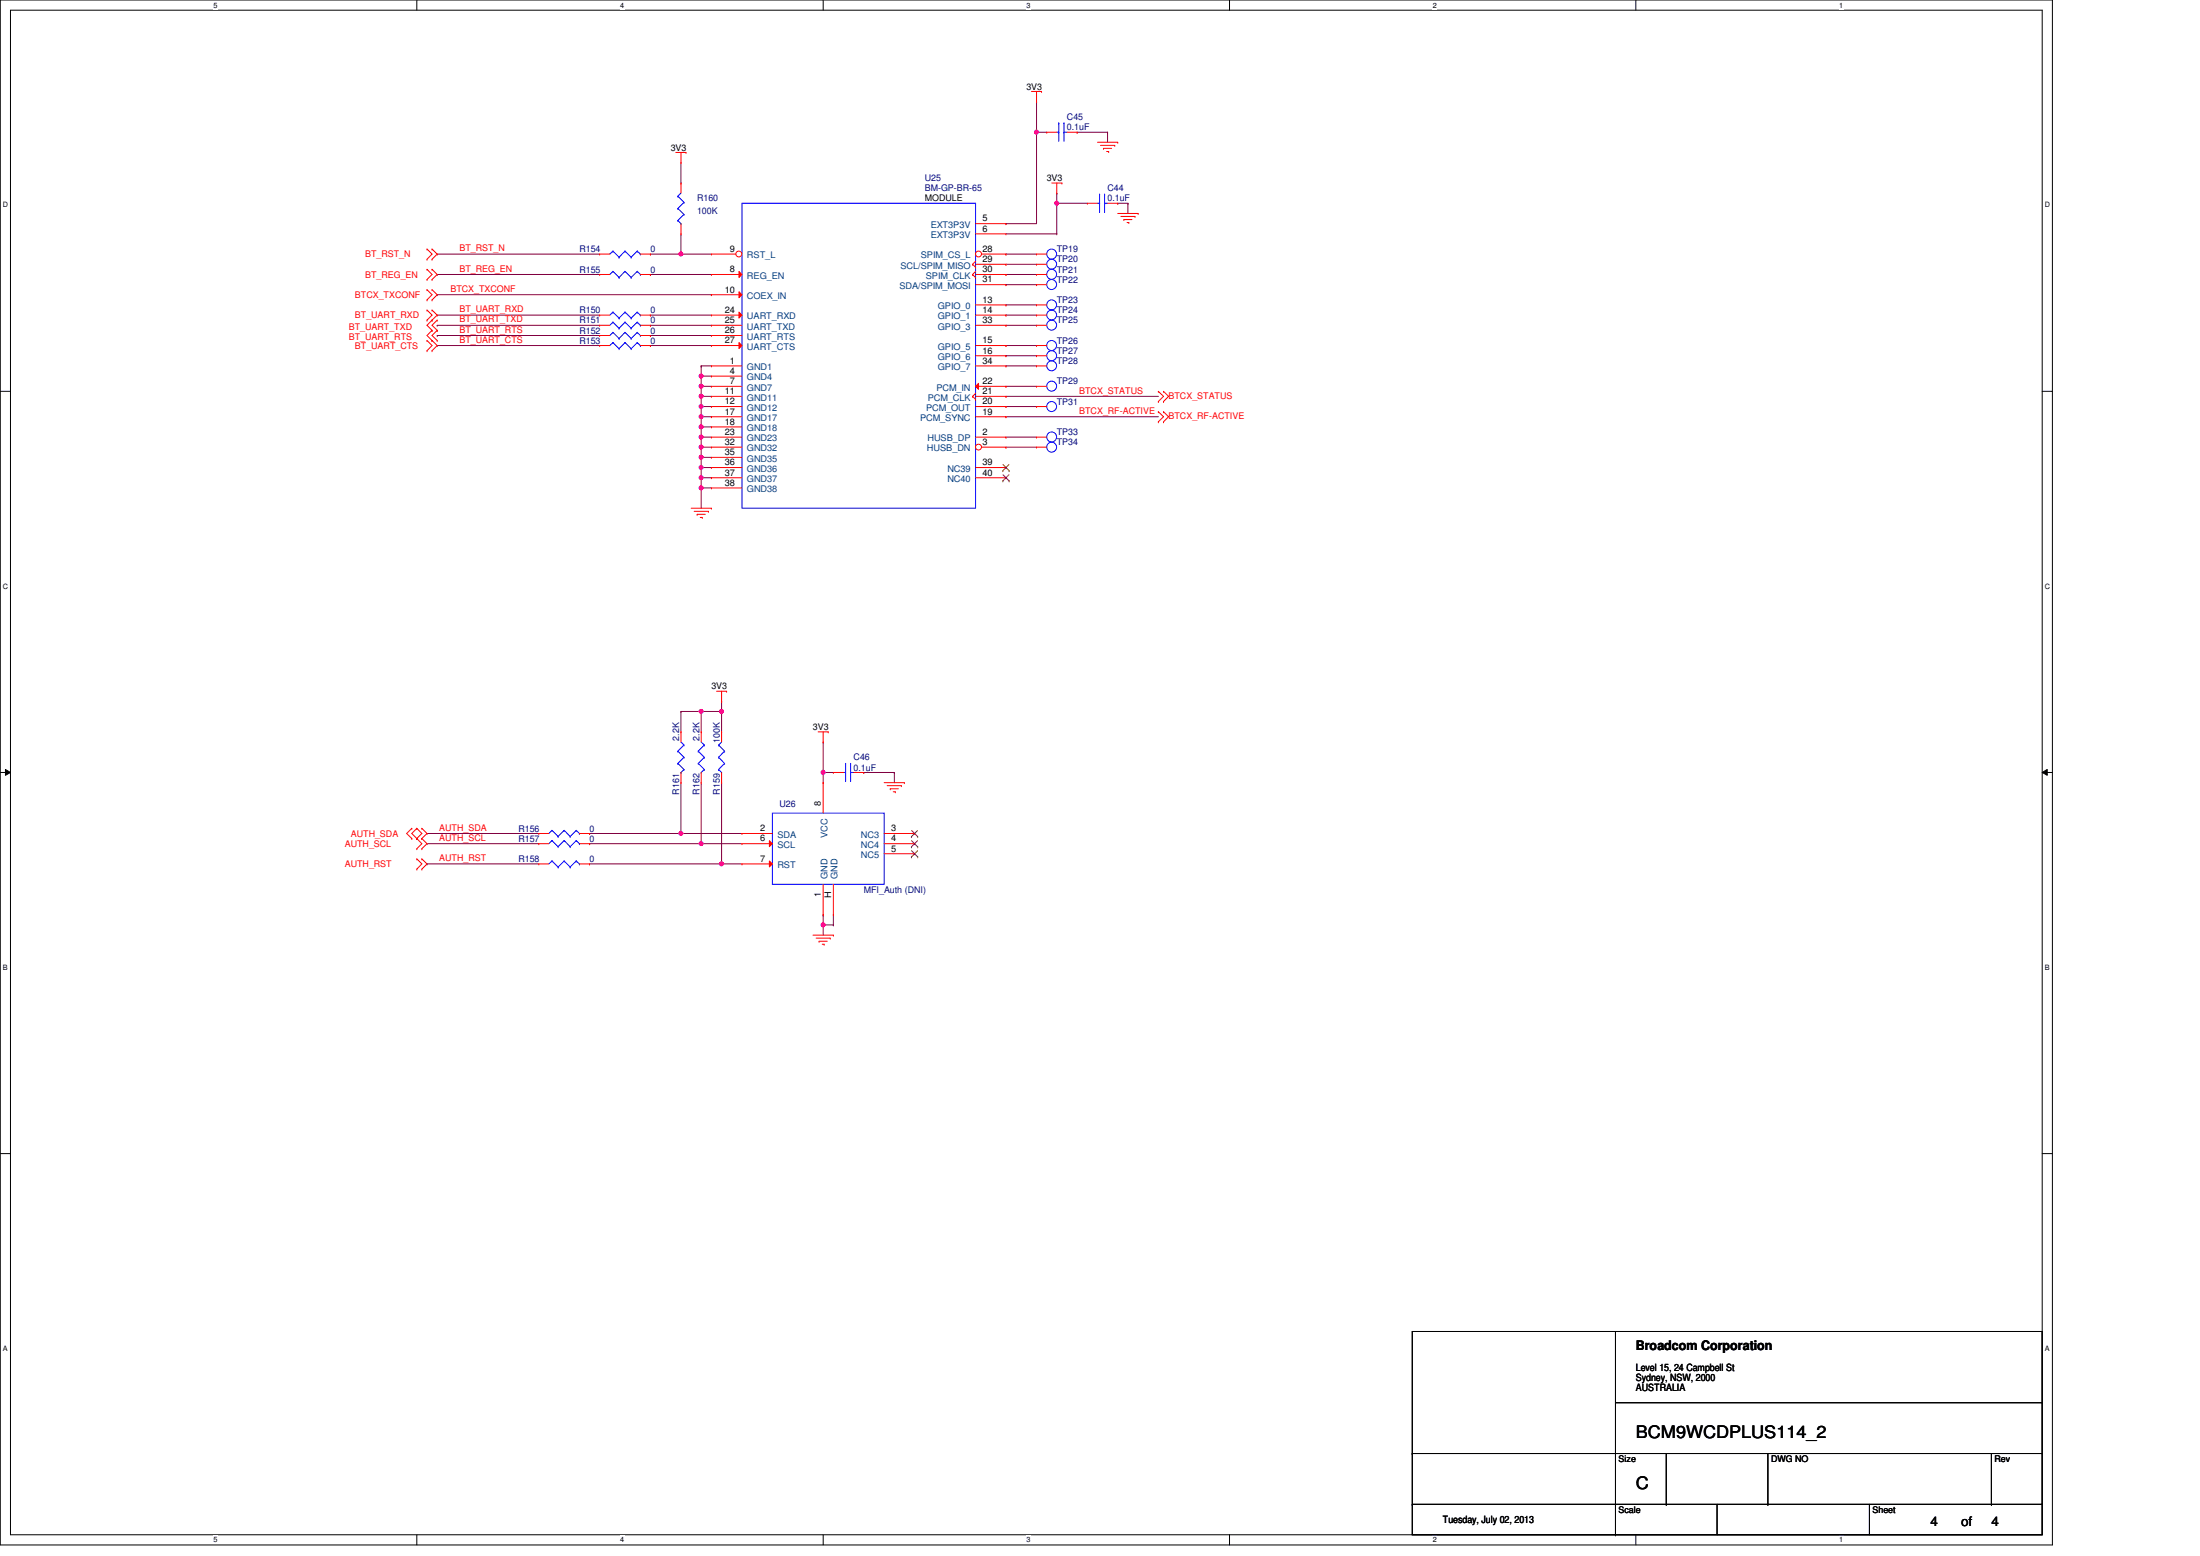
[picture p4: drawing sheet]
<svg xmlns="http://www.w3.org/2000/svg" width="297mm" height="210mm" viewBox="0 0 297 210" stroke-linecap="round" stroke-linejoin="round" font-family="sans-serif">
<path d="M0 0h277.1v208.5h-277.1zM1.4 1.4h274.3v205.7h-274.3z" fill="none" stroke="#000" stroke-width=".14"/>
<g fill="#fff">
<path d="M28.8 .1h.6v1.1h-.6z"/>
<path d="M28.8 207.3h.6v1.1h-.6z"/>
</g>
<path d="M56.3 0v1.4M56.3 207.1v1.4" fill="none" stroke="#000" stroke-width=".14"/>
<g fill="#fff">
<path d="M83.7 .1h.6v1.1h-.6z"/>
<path d="M83.7 207.3h.6v1.1h-.6z"/>
</g>
<path d="M111.1 0v1.4M111.1 207.1v1.4" fill="none" stroke="#000" stroke-width=".14"/>
<g fill="#fff">
<path d="M138.6 .1h.5v1.1h-.5z"/>
<path d="M138.6 207.3h.5v1.1h-.5z"/>
</g>
<path d="M166 0v1.4M166 207.1v1.4" fill="none" stroke="#000" stroke-width=".14"/>
<g fill="#fff">
<path d="M193.4 .1h.6v1.1h-.6z"/>
<path d="M193.4 207.3h.6v1.1h-.6z"/>
</g>
<path d="M220.9 0v1.4M220.9 207.1v1.4" fill="none" stroke="#000" stroke-width=".14"/>
<g fill="#fff">
<path d="M248.3 .1h.6v1.1h-.6z"/>
<path d="M248.3 207.3h.6v1.1h-.6z"/>
<path d="M.4 27.1h.7v1.1h-.7z"/>
<path d="M276.1 27.1h.7v1.1h-.7z"/>
<path d="M.4 78.5h.7v1.1h-.7z"/>
<path d="M276.1 78.5h.7v1.1h-.7z"/>
</g>
<path d="M0 52.8h1.4M275.7 52.8h1.4" fill="none" stroke="#000" stroke-width=".14"/>
<g fill="#fff">
<path d="M.4 130h.7v1.1h-.7z"/>
<path d="M276.1 130h.6v1.1h-.6z"/>
</g>
<path d="M0 104.2h1.4M.7 103.8l.7 .4-.7 .4zM275.7 104.2l.7-.4v.8zM275.7 104.2h1.4" fill="none" stroke="#000" stroke-width=".14"/>
<path d="M.7 103.8l.7 .4-.7 .4zM275.7 104.2l.7-.4v.8z" fill="#000"/>
<g fill="#fff">
<path d="M.4 181.4h.7v1.1h-.7z"/>
<path d="M276.1 181.4h.6v1.1h-.6z"/>
</g>
<path d="M0 155.7h1.4M275.7 155.7h1.4" fill="none" stroke="#000" stroke-width=".14"/>
<path d="M142.7 27.4h.1M142.7 27.4v4.2M94.7 65.8h.1M94.7 65.8v2.8M111.1 100.1h.1M111.1 100.1v4.1" fill="none" stroke="#800040" stroke-width=".14"/>
<circle cx="94.7" cy="65.8" r=".27" fill="#f0f"/>
<circle cx="94.7" cy="65.8" r=".27" fill="none" stroke="#f0f" stroke-width=".14"/>
<g fill="none" stroke="#800040" stroke-width=".14">
<path d="M149.5 17.8h.1M149.5 17.8v1.4M59 34.3h.1M59 37h.1M59 34.3h22M59 37h22M87.8 37h.1M87.8 37h8.3M91.9 34.3h.1M91.9 34.3h4.2M135.8 34.3h.1M135.8 35.7h.1"/>
<path d="M135.8 37h.1M135.8 38.4h.1M135.8 34.3h4.2M135.8 35.7h4.2M135.8 37h4.2M135.8 38.4h4.2M142.7 27.4h.1M142.7 27.4h4.1M150.9 27.4h.1M150.9 27.4h1.4M152.3 27.4h.1M152.3 27.4v1.4"/>
<path d="M59 42.5h.1M59 43.9h.1M59 45.3h.1M59 46.6h.1M59 42.5h22M59 43.9h22M59 46.6h22M59 45.3h22M87.8 42.5h.1M87.8 43.9h.1M87.8 45.3h.1M87.8 46.6h.1"/>
<path d="M87.8 42.5h8.3M87.8 43.9h8.3M87.8 46.6h8.3M87.8 45.3h8.3M135.8 41.1h.1M135.8 42.5h.1M135.8 43.9h.1M135.8 46.6h.1M135.8 48h.1M135.8 49.4h.1M135.8 52.1h.1M135.8 53.5h.1"/>
<path d="M135.8 54.9h.1M135.8 59h.1M135.8 41.1h4.2M135.8 42.5h4.2M135.8 43.9h4.2M135.8 46.6h4.2M135.8 48h4.2M135.8 49.4h4.2M135.8 52.1h4.2M135.8 53.5h20.6M135.8 54.9h4.2M135.8 59h4.2"/>
<path d="M135.8 60.3h.1M135.8 60.3h4.2M111.1 105.6h.1M111.1 104.2v1.4M111.1 124.8h.1M111.1 124.8v1.4"/>
</g>
<circle cx="111.1" cy="104.2" r=".27" fill="#f0f"/>
<circle cx="111.1" cy="104.2" r=".27" fill="none" stroke="#f0f" stroke-width=".14"/>
<g fill="none" stroke="#800040" stroke-width=".14">
<path d="M87.8 34.3h.1M87.8 34.3h4.1M91.9 24.7h.1M91.9 34.3h.1M91.9 21.9v2.8M91.9 31.6v2.7M57.7 112.5h.1M57.7 113.9h.1M57.7 116.6h.1M57.7 113.9h15M57.7 116.6h15M57.7 112.5h15"/>
<path d="M94.7 113.9h.1M94.7 113.9h5.5M97.4 116.6h.1M97.4 116.6h2.8M111.1 104.2h.1M111.1 104.2h1.4M116.6 104.2h.1M116.6 104.2h4.2M120.8 104.2h.1M120.8 104.2v1.4"/>
</g>
<circle cx="91.9" cy="34.3" r=".27" fill="#f0f"/>
<circle cx="91.9" cy="34.3" r=".27" fill="none" stroke="#f0f" stroke-width=".14"/>
<path d="M97.4 96h.1M97.4 96v2.8" fill="none" stroke="#800040" stroke-width=".14"/>
<circle cx="97.4" cy="96" r=".27" fill="#f0f"/>
<circle cx="97.4" cy="96" r=".27" fill="none" stroke="#f0f" stroke-width=".14"/>
<path d="M79.6 116.6h.1M79.6 116.6h17.8M97.4 116.6h.1M97.4 105.6v11" fill="none" stroke="#800040" stroke-width=".14"/>
<circle cx="97.4" cy="116.6" r=".27" fill="#f0f"/>
<circle cx="97.4" cy="116.6" r=".27" fill="none" stroke="#f0f" stroke-width=".14"/>
<path d="M91.9 96h.1M91.9 96v2.8M91.9 96h5.5M94.7 96h.1M94.7 96v2.8M97.4 94.6h.1M97.4 96h.1M97.4 94.6v1.4" fill="none" stroke="#800040" stroke-width=".14"/>
<circle cx="94.7" cy="96" r=".27" fill="#f0f"/>
<circle cx="94.7" cy="96" r=".27" fill="none" stroke="#f0f" stroke-width=".14"/>
<path d="M79.6 112.5h.1M79.6 112.5h20.6M91.9 112.5h.1M91.9 105.6v6.9" fill="none" stroke="#800040" stroke-width=".14"/>
<circle cx="91.9" cy="112.5" r=".27" fill="#f0f"/>
<circle cx="91.9" cy="112.5" r=".27" fill="none" stroke="#f0f" stroke-width=".14"/>
<path d="M79.6 113.9h.1M79.6 113.9h15.1M94.7 113.9h.1M94.7 105.6v8.3" fill="none" stroke="#800040" stroke-width=".14"/>
<circle cx="94.7" cy="113.8" r=".27" fill="#f0f"/>
<circle cx="94.7" cy="113.8" r=".27" fill="none" stroke="#f0f" stroke-width=".14"/>
<path d="M111.1 124.8h.1M111.1 123.4h.1M111.1 124.8h1.4M111.1 123.4v1.4M112.5 124.8h.1M112.5 123.4v1.4" fill="none" stroke="#800040" stroke-width=".14"/>
<circle cx="111.1" cy="124.8" r=".27" fill="#f0f"/>
<circle cx="111.1" cy="124.8" r=".27" fill="none" stroke="#f0f" stroke-width=".14"/>
<path d="M94.7 49.4h.1M94.7 50.8h.1M94.7 52.1h.1M94.7 49.4h1.4M94.7 50.8h1.4M94.7 49.4v2.7M94.7 52.1h1.4" fill="none" stroke="#800040" stroke-width=".14"/>
<circle cx="94.7" cy="50.7" r=".27" fill="#f0f"/>
<circle cx="94.7" cy="50.7" r=".27" fill="none" stroke="#f0f" stroke-width=".14"/>
<path d="M94.7 53.5h.1M94.7 52.1h.1M94.7 53.5h1.4M94.7 52.1v1.4" fill="none" stroke="#800040" stroke-width=".14"/>
<circle cx="94.7" cy="53.5" r=".27" fill="#f0f"/>
<circle cx="94.7" cy="53.5" r=".27" fill="none" stroke="#f0f" stroke-width=".14"/>
<circle cx="94.7" cy="52.1" r=".27" fill="#f0f"/>
<circle cx="94.7" cy="52.1" r=".27" fill="none" stroke="#f0f" stroke-width=".14"/>
<path d="M94.7 54.9h.1M94.7 54.9h1.4" fill="none" stroke="#800040" stroke-width=".14"/>
<circle cx="94.7" cy="54.9" r=".27" fill="#f0f"/>
<circle cx="94.7" cy="54.9" r=".27" fill="none" stroke="#f0f" stroke-width=".14"/>
<path d="M94.7 53.5h.1M94.7 56.2h.1M94.7 54.9h.1M94.7 57.6h.1M94.7 53.5v4.1M94.7 56.2h1.4M94.7 57.6h1.4" fill="none" stroke="#800040" stroke-width=".14"/>
<circle cx="94.7" cy="57.6" r=".27" fill="#f0f"/>
<circle cx="94.7" cy="57.6" r=".27" fill="none" stroke="#f0f" stroke-width=".14"/>
<circle cx="94.7" cy="56.2" r=".27" fill="#f0f"/>
<circle cx="94.7" cy="56.2" r=".27" fill="none" stroke="#f0f" stroke-width=".14"/>
<path d="M94.7 59h.1M94.7 57.6h.1M94.7 59h1.4M94.7 57.6v2.7M94.7 60.3h.1M94.7 60.3h1.4" fill="none" stroke="#800040" stroke-width=".14"/>
<circle cx="94.7" cy="60.3" r=".27" fill="#f0f"/>
<circle cx="94.7" cy="60.3" r=".27" fill="none" stroke="#f0f" stroke-width=".14"/>
<circle cx="94.7" cy="59" r=".27" fill="#f0f"/>
<circle cx="94.7" cy="59" r=".27" fill="none" stroke="#f0f" stroke-width=".14"/>
<path d="M94.7 61.7h.1M94.7 60.3h.1M94.7 63.1h.1M94.7 61.7h1.4M94.7 60.3v2.8M94.7 63.1h1.4" fill="none" stroke="#800040" stroke-width=".14"/>
<circle cx="94.7" cy="63.1" r=".27" fill="#f0f"/>
<circle cx="94.7" cy="63.1" r=".27" fill="none" stroke="#f0f" stroke-width=".14"/>
<circle cx="94.7" cy="61.7" r=".27" fill="#f0f"/>
<circle cx="94.7" cy="61.7" r=".27" fill="none" stroke="#f0f" stroke-width=".14"/>
<path d="M94.7 64.5h.1M94.7 63.1h.1M94.7 65.8h.1M94.7 64.5h1.4M94.7 63.1v2.7M94.7 65.8h1.4" fill="none" stroke="#800040" stroke-width=".14"/>
<circle cx="94.7" cy="64.5" r=".27" fill="#f0f"/>
<circle cx="94.7" cy="64.5" r=".27" fill="none" stroke="#f0f" stroke-width=".14"/>
<path d="M140 17.8h.1M140 17.8v12.4" fill="none" stroke="#800040" stroke-width=".14"/>
<circle cx="139.9" cy="17.8" r=".27" fill="#f0f"/>
<circle cx="139.9" cy="17.8" r=".27" fill="none" stroke="#f0f" stroke-width=".14"/>
<path d="M135.8 30.2h.1M135.8 30.2h4.2M135.8 31.6h6.9M142.7 31.6h.1M142.7 26.1h.1M142.7 26.1v1.3" fill="none" stroke="#800040" stroke-width=".14"/>
<circle cx="142.7" cy="27.4" r=".27" fill="#f0f"/>
<circle cx="142.7" cy="27.4" r=".27" fill="none" stroke="#f0f" stroke-width=".14"/>
<path d="M140 17.8h.1M140 13.7h.1M140 17.8h1.3M140 13.7v4.1M145.4 17.8h.1M145.4 17.8h4.1M59 39.8h.1M59 39.8h37.1M135.8 56.2h.1M135.8 56.2h20.6" fill="none" stroke="#800040" stroke-width=".14"/>
<g fill="none" stroke="#f00" stroke-width=".14">
<path d="M139.3 12.3h1.3M140 13.7h.1M140 12.3v1.4M140.6 12.3h.1M141.3 17.8h.1M141.3 17.8h1.4M144.1 17.8h1.3M145.4 17.8h.1M148.2 19.2h2.7M148.6 19.6h1.9M150.5 19.6h.1M150.9 19.2h.1"/>
<path d="M57.7 35h.1M57.7 33.6h.1M57.7 37.7h.1M57.7 36.3h.1M57.7 39.1h.1M57.7 33.6l.6 .7-.6 .7M57.7 36.3l.6 .7-.6 .7M57.7 39.1l.6 .7-.6 .7M58.3 33.6h.1M58.3 35h.1M58.3 36.3h.1M58.3 37.7h.1"/>
<path d="M58.3 39.1h.1M58.3 33.6l.7 .7-.7 .7M58.3 36.3l.7 .7-.7 .7M58.3 39.1l.7 .7-.7 .7M91.2 20.6h1.4M91.9 21.9h.1M91.9 24.7h.1M91.9 31.6h.1M91.9 20.6v1.3M91.9 24.7v1.4M91.9 30.2v1.4M92.6 20.6h.1"/>
<path d="M140 35.7h.1M140 35.7h1.3M142 24.7h1.4M142.7 26.1h.1M142.7 24.7v1.4M143.4 24.7h.1M146.8 27.4h.1M146.8 27.4h1.4M149 20h.1M149 20h1.1M149.4 20.4h.3M149.5 27.4h1.4"/>
<path d="M149.7 20.4h.1M150.9 27.4h.1M150.9 28.8h2.8M151.3 29.2h1.9M151.7 29.6h.1M151.7 29.6h1.1M152.2 30h.2M152.4 30h.1M153.2 29.2h.1M153.7 28.8h.1M57.7 43.2h.1M57.7 41.8h.1"/>
<path d="M57.7 47.3h.1M57.7 46h.1M57.7 40.5h.1M57.7 41.8l.6 .7-.6 .7M57.7 46l.6 .6-.6 .7M58.3 41.8h.1M58.3 43.2h.1M58.3 46h.1M58.3 47.3h.1M58.3 44.6h.1M58.3 40.5h.1M58.3 41.8l.7 .7-.7 .7"/>
<path d="M58.3 46l.7 .6-.7 .7M58.3 43.2l-.6 .7 .6 .7M58.3 44.6l-.6 .7 .6 .7M59 43.2h.1M59 44.6h.1M59 46h.1M59 43.2l-.7 .7 .7 .7M59 44.6l-.7 .7 .7 .7M81 43.9h.1M81 46.6h.1M81 45.3h.1M81 43.9h1.3"/>
<path d="M81 46.6h1.3M81 45.3h1.3M86.5 43.9h1.3M86.5 46.6h1.3M86.5 45.3h1.3M87.8 43.9h.1M87.8 46.6h.1M87.8 45.3h.1M96.1 49.4h.1M96.1 52.1h.1M96.1 50.8h.1M96.1 53.5h.1"/>
<path d="M96.1 54.9h.1M96.1 56.2h.1M96.1 57.6h.1M96.1 59h.1M96.1 49.4h4.1M96.1 52.1h4.1M96.1 50.8h4.1M96.1 53.5h4.1M96.1 54.9h4.1M96.1 56.2h4.1M96.1 57.6h4.1M96.1 59h4.1"/>
<path d="M131.7 59h4.1M135.8 59h.1M140 41.1h.1M140 49.4h.1M140 52.1h.1M140 42.5h.1M140 41.1h1.3M140 49.4h1.3M140 52.1h1.3M140 42.5h1.3M156.4 54.2h.1M156.4 52.8h.1"/>
<path d="M156.4 56.9h.1M156.4 55.6h.1M156.4 52.8l.7 .7-.7 .7M156.4 55.6l.7 .6-.7 .7M157.1 54.2h.1M157.1 52.8h.1M157.1 56.9h.1M157.1 55.6h.1M157.1 52.8l.7 .7-.7 .7M157.1 55.6l.7 .6-.7 .7M93.3 68.6h2.8M93.7 69h1.9"/>
<path d="M94.1 69.4h.1M94.1 69.4h1.1M94.5 69.8h.3M94.8 69.8h.1M95.6 69h.1M96.1 68.6h.1M96.1 60.3h.1M96.1 61.7h.1M96.1 63.1h.1M96.1 64.5h.1M96.1 65.8h.1M96.1 60.3h4.1"/>
<path d="M96.1 61.7h4.1M96.1 63.1h4.1M96.1 64.5h4.1M96.1 65.8h4.1M131.7 63.1h4.1M131.7 64.5h4.1M135.8 63.1h.1M135.8 64.5h.1M91.9 98.8h.1M91.9 98.8v1.3M94.7 98.8h.1M94.7 98.8v1.3"/>
<path d="M96.7 93.3h1.4M97.4 94.6h.1M97.4 93.3v1.3M98.1 93.3h.1M110.5 98.8h1.3M111.1 98.8v1.3M111.8 98.8h.1M55.6 111.8h.1M55.6 113.2h.1M55.6 111.8l-.7 .7 .7 .7M56.3 114.5h.1M56.3 113.2h.1"/>
<path d="M56.3 117.3h.1M56.3 115.9h.1M56.3 111.8h.1M56.3 113.2l.7 .7-.7 .6M56.3 115.9l.7 .7-.7 .7M56.3 111.8l-.7 .7 .7 .7M56.3 111.8l.7 .7-.7 .7M57 113.2h.1M57 114.5h.1M57 115.9h.1M57 117.3h.1M57 111.8h.1"/>
<path d="M57 113.2l.7 .7-.7 .6M57 115.9l.7 .7-.7 .7M57 111.8l.7 .7-.7 .7M72.7 112.5h.1M72.7 116.6h.1M72.7 112.5h1.4M72.7 116.6h1.4M78.2 112.5h1.4M78.2 116.6h1.4M79.6 112.5h.1M79.6 116.6h.1M91.9 105.6h.1"/>
<path d="M91.9 104.2v1.4M94.7 105.6h.1M94.7 104.2v1.4M111.1 100.1h.1M112.5 104.2h.1M112.5 104.2h1.4M115.2 104.2h1.4M116.6 104.2h.1M119.4 105.6h2.7M119.8 106h1.9M120.2 106.4h.1M120.2 106.4h1.1"/>
<path d="M120.6 106.8h.3M120.9 106.8h.1M121.7 106h.1M122.1 105.6h.1M109.8 126.2h2.7M110.2 126.6h1.9M110.6 127h.1M110.6 127h1.1M111 127.4h.3M111.3 127.4h.1M112.1 126.6h.1M112.5 126.2h.1"/>
</g>
<g fill="none" stroke="#000" stroke-width=".14">
<path d="M190.7 179.7h85v27.4h-85zM218.1 179.7v27.4M190.7 196.2h.1M190.7 196.2h85M218.1 189.3h57.6M225 196.2v6.8M238.7 196.2v6.8M268.9 196.2v6.8M190.7 203h.1M190.7 203h85M218.1 207.1h.1M225 203h.1"/>
<path d="M231.8 203v4.1M238.7 203h.1M252.4 203v4.1M268.9 203h.1"/>
</g>
<g fill="none" stroke="#00f" stroke-width=".14">
<path d="M142.7 17.8h.3M143 17.8h.1M143 16.6h.1M143 16.6v2.5M143.7 16.6h.1M143.7 17.8h.1M143.7 17.8h.4M143.7 16.6v2.5M91.5 26.5h.1M91.5 28.1h.1M91.5 29.8h.1M91.5 26.5l.8 .8"/>
<path d="M91.5 28.1l.8 .8M91.5 29.8l.4 .4M91.9 30.2h.1M91.9 26.1l-.4 .4M92.3 27.3h.1M92.3 28.9h.1M92.3 27.3l-.8 .8M92.3 28.9l-.8 .9M100.2 27.4h31.5v41.2h-31.5zM148.2 27.4h.3M148.5 27.4h.1M148.5 26.2h.1"/>
<path d="M148.5 26.2v2.5M149.1 26.2h.1M149.1 27.4h.1M149.1 27.4h.4M149.1 26.2v2.5M82.8 43.5h.1M82.8 46.2h.1M82.8 44.9h.1M82.8 43.5l-.5 .4M82.8 43.5l.8 .8M82.8 46.2l-.5 .4M82.8 46.2l.8 .9"/>
<path d="M82.8 44.9l-.5 .4M82.8 44.9l.8 .8M83.6 44.3h.1M83.6 47.1h.1M83.6 45.7h.1M84.4 43.5h.1M84.4 46.2h.1M84.4 44.9h.1M84.4 43.5l-.8 .8M84.4 43.5l.8 .8M84.4 46.2l-.8 .9M84.4 46.2l.8 .9"/>
<path d="M84.4 44.9l-.8 .8M84.4 44.9l.8 .8M85.2 44.3h.1M85.2 47.1h.1M85.2 45.7h.1M86 43.5h.1M86 46.2h.1M86 44.9h.1M86 43.5l-.8 .8M86 43.5l.5 .4M86 46.2l-.8 .9M86 46.2l.5 .4"/>
<path d="M86 44.9l-.8 .8M86 44.9l.5 .4M86.5 43.9h.1M86.5 46.6h.1M86.5 45.3h.1M74.5 112.1h.1M74.5 116.2h.1M74.5 112.1l-.4 .4M74.5 112.1l.8 .8M74.5 116.2l-.4 .4M74.5 116.2l.8 .8M75.3 112.9h.1"/>
<path d="M75.3 117h.1M76.2 112.1h.1M76.2 116.2h.1M76.2 112.1l-.9 .8M76.2 112.1l.8 .8M76.2 116.2l-.9 .8M76.2 116.2l.8 .8M77 112.9h.1M77 117h.1M77.8 112.1h.1M77.8 116.2h.1M77.8 112.1l-.8 .8"/>
<path d="M77.8 112.1l.4 .4M77.8 116.2l-.8 .8M77.8 116.2l.4 .4M78.2 112.5h.1M78.2 116.6h.1M91.5 101.4h.1M91.5 103h.1M91.5 101.4l.8 .8M91.5 103l.8 .8M91.9 104.2h.1M91.9 100.1l.4 .4M92.3 100.5h.1"/>
<path d="M92.3 102.2h.1M92.3 103.8h.1M92.3 100.5l-.8 .9M92.3 102.2l-.8 .8M92.3 103.8l-.4 .4M94.3 101.4h.1M94.3 103h.1M94.3 101.4l.8 .8M94.3 103l.8 .8M94.7 104.2h.1M94.7 100.1l.4 .4M95.1 100.5h.1"/>
<path d="M95.1 102.2h.1M95.1 103.8h.1M95.1 100.5l-.8 .9M95.1 102.2l-.8 .8M95.1 103.8l-.4 .4M113.9 104.2h.3M114.2 104.2h.1M114.2 103h.1M114.2 103v2.5M114.8 103h.1M114.8 104.2h.1M114.8 104.2h.4"/>
<path d="M114.8 103v2.5"/>
<circle cx="142" cy="35.7" r=".67"/>
<circle cx="142" cy="52.1" r=".67"/>
<circle cx="142" cy="41.1" r=".67"/>
<circle cx="142" cy="49.4" r=".67"/>
<circle cx="142" cy="42.5" r=".67"/>
</g>
<path d="M135.4 63.5h.1M135.4 64.9h.1M135.4 62.7l.8 .8M135.4 64.1l.8 .8M136.2 62.7l-.8 .8M136.2 64.1l-.8 .8M136.2 63.5h.1M136.2 64.9h.1" fill="none" stroke="#804000" stroke-width=".14"/>
<circle cx="132.1" cy="60.3" r=".4" fill="#fff"/>
<g fill="none" stroke="#f00" stroke-width=".14">
<path d="M131.7 30.2h4.1M131.7 31.6h4.1M135.8 30.2h.1M135.8 31.6h.1M132.5 60.3h3.3M135.8 60.3h.1"/>
<circle cx="132.1" cy="60.3" r=".4"/>
</g>
<path d="M99.8 36.6l.4 .4-.4 .4z" fill="#f00"/>
<path d="M96.1 37h.1M96.1 37h4.1M99.8 36.6l.4 .4-.4 .4z" fill="none" stroke="#f00" stroke-width=".14"/>
<circle cx="99.8" cy="34.3" r=".4" fill="#fff"/>
<g fill="none" stroke="#f00" stroke-width=".14">
<path d="M96.1 34.3h.1M96.1 34.3h3.3"/>
<circle cx="99.8" cy="34.3" r=".4"/>
</g>
<path d="M99.8 39.4l.4 .4-.4 .4z" fill="#f00"/>
<g fill="none" stroke="#f00" stroke-width=".14">
<path d="M96.1 39.8h.1M96.1 39.8h4.1M99.8 39.4l.4 .4-.4 .4zM131.3 53.5h.1M131.3 53.5l.4 .4M131.7 53.9h.1M131.7 41.1h4.1M131.7 42.5h4.1M131.7 46.6h4.1M131.7 48h4.1M131.7 56.2h4.1M131.7 54.9h4.1"/>
<path d="M131.7 53.1l-.4 .4M131.7 53.5h4.1M135.8 41.1h.1M135.8 42.5h.1M135.8 46.6h.1M135.8 48h.1M135.8 56.2h.1M135.8 54.9h.1M135.8 53.5h.1"/>
</g>
<path d="M131.7 52.1l.4-.4v.8z" fill="#f00"/>
<path d="M131.7 52.1l.4-.4v.8zM131.7 52.1h4.1M135.8 52.1h.1" fill="none" stroke="#f00" stroke-width=".14"/>
<path d="M99.8 42.1l.4 .4-.4 .4z" fill="#f00"/>
<path d="M96.1 42.5h.1M96.1 43.9h.1M96.1 45.3h.1M96.1 42.5h4.1M96.1 43.9h4.1M96.1 45.3h4.1M99.8 42.1l.4 .4-.4 .4z" fill="none" stroke="#f00" stroke-width=".14"/>
<path d="M99.8 46.2l.4 .4-.4 .4z" fill="#f00"/>
<path d="M96.1 46.6h.1M96.1 46.6h4.1M99.8 46.2l.4 .4-.4 .4z" fill="none" stroke="#f00" stroke-width=".14"/>
<circle cx="132.1" cy="34.3" r=".4" fill="#fff"/>
<g fill="none" stroke="#f00" stroke-width=".14">
<path d="M81 34.3h.1M81 34.3h1.3M86.5 34.3h1.3M87.8 34.3h.1M131.3 35.7h.1M131.3 37h.1M131.3 35.7l.4 .4M131.3 37l.4 .4M131.7 36.1h.1M131.7 37.4h.1M131.7 35.3l-.4 .4M131.7 35.7h4.1"/>
<path d="M131.7 36.6l-.4 .4M131.7 37h4.1M131.7 38.4h4.1M132.5 34.3h3.3M135.8 34.3h.1M135.8 35.7h.1M135.8 37h.1M135.8 38.4h.1M140 34.3h.1M140 38.4h.1M140 34.3h1.3M140 38.4h1.3"/>
<path d="M131.7 43.9h4.1M131.7 49.4h4.1M135.8 43.9h.1M135.8 49.4h.1M140 59h.1M140 46.6h.1M140 54.9h.1M140 59h1.3M140 46.6h1.3M140 54.9h1.3M140 60.3h.1M140 60.3h1.3"/>
<path d="M97.4 98.8h.1M97.4 98.8v1.3M72.7 113.9h.1M72.7 113.9h1.4M78.2 113.9h1.4M79.6 113.9h.1M97.4 105.6h.1M97.4 104.2v1.4M100.2 112.5h.1M100.2 112.5h4.1M111.1 119.3v4.1M111.1 123.4h.1"/>
<circle cx="132.1" cy="34.3" r=".4"/>
</g>
<g fill="none" stroke="#00f" stroke-width=".14">
<path d="M82.8 33.9h.1M82.8 33.9l-.5 .4M82.8 33.9l.8 .8M83.6 34.7h.1M84.4 33.9h.1M84.4 33.9l-.8 .8M84.4 33.9l.8 .8M85.2 34.7h.1M86 33.9h.1M86 33.9l-.8 .8M86 33.9l.5 .4M86.5 34.3h.1"/>
<path d="M74.5 113.4h.1M74.5 113.4l-.4 .5M74.5 113.4l.8 .9M75.3 114.3h.1M76.2 113.4h.1M76.2 113.4l-.9 .9M76.2 113.4l.8 .9M77 114.3h.1M77.8 113.4h.1M77.8 113.4l-.8 .9M77.8 113.4l.4 .5M78.2 113.9h.1"/>
<path d="M97 100.5h.1M97 102.2h.1M97 103.8h.1M97 100.5l.8 .9M97 102.2l.8 .8M97 103.8l.4 .4M97.4 104.2h.1M97.4 100.1l-.4 .4M97.8 101.4h.1M97.8 103h.1M97.8 101.4l-.8 .8M97.8 103l-.8 .8"/>
<path d="M104.3 109.7h15.1v9.6h-15.1z"/>
<circle cx="142" cy="38.4" r=".67"/>
<circle cx="142" cy="34.3" r=".67"/>
<circle cx="142" cy="59" r=".67"/>
<circle cx="142" cy="46.6" r=".67"/>
<circle cx="142" cy="54.9" r=".67"/>
<circle cx="142" cy="60.3" r=".67"/>
</g>
<path d="M103.9 113.5l.4 .4-.4 .4z" fill="#f00"/>
<path d="M100.2 113.9h.1M100.2 113.9h4.1M103.9 113.5l.4 .4-.4 .4zM119.4 113.9h4.1M119.4 115.2h4.1M119.4 112.5h4.1M123.5 115.2h.1M123.5 113.9h.1M123.5 112.5h.1" fill="none" stroke="#f00" stroke-width=".14"/>
<path d="M123.1 115.6h.1M123.1 114.3h.1M123.1 112.9h.1M123.1 114.8l.8 .8M123.1 113.5l.8 .8M123.1 112.1l.8 .8M123.9 114.8l-.8 .8M123.9 113.5l-.8 .8M123.9 112.1l-.8 .8M123.9 115.6h.1M123.9 114.3h.1M123.9 112.9h.1" fill="none" stroke="#804000" stroke-width=".14"/>
<path d="M103.9 116.2l.4 .4-.4 .4z" fill="#f00"/>
<g fill="none" stroke="#f00" stroke-width=".14">
<path d="M81 37h.1M81 37h1.3M86.5 37h1.3M87.8 37h.1M140 37h.1M140 37h1.3M81 42.5h.1M81 42.5h1.3M86.5 42.5h1.3M87.8 42.5h.1M140 43.9h.1M140 48h.1"/>
<path d="M140 43.9h1.3M140 48h1.3M100.2 116.6h.1M100.2 116.6h4.1M103.9 116.2l.4 .4-.4 .4zM111.1 105.6h.1M111.1 105.6v4.1M112.5 119.3v4.1M112.5 123.4h.1"/>
</g>
<g fill="none" stroke="#00f" stroke-width=".14">
<path d="M82.8 36.6h.1M82.8 36.6l-.5 .4M82.8 36.6l.8 .8M83.6 37.4h.1M84.4 36.6h.1M84.4 36.6l-.8 .8M84.4 36.6l.8 .8M85.2 37.4h.1M86 36.6h.1M86 36.6l-.8 .8M86 36.6l.5 .4M86.5 37h.1"/>
<path d="M82.8 42.1h.1M82.8 42.1l-.5 .4M82.8 42.1l.8 .8M83.6 42.9h.1M84.4 42.1h.1M84.4 42.1l-.8 .8M84.4 42.1l.8 .8M85.2 42.9h.1M86 42.1h.1M86 42.1l-.8 .8M86 42.1l.5 .4M86.5 42.5h.1"/>
<circle cx="142" cy="37" r=".67"/>
<circle cx="142" cy="48" r=".67"/>
<circle cx="142" cy="43.9" r=".67"/>
</g>
<circle cx="94.7" cy="65.8" r=".27" fill="#f0f"/>
<circle cx="94.7" cy="65.8" r=".27" fill="none" stroke="#f0f" stroke-width=".14"/>
<circle cx="111.1" cy="104.2" r=".27" fill="#f0f"/>
<circle cx="111.1" cy="104.2" r=".27" fill="none" stroke="#f0f" stroke-width=".14"/>
<circle cx="91.9" cy="34.3" r=".27" fill="#f0f"/>
<circle cx="91.9" cy="34.3" r=".27" fill="none" stroke="#f0f" stroke-width=".14"/>
<circle cx="97.4" cy="96" r=".27" fill="#f0f"/>
<circle cx="97.4" cy="96" r=".27" fill="none" stroke="#f0f" stroke-width=".14"/>
<circle cx="97.4" cy="116.6" r=".27" fill="#f0f"/>
<circle cx="97.4" cy="116.6" r=".27" fill="none" stroke="#f0f" stroke-width=".14"/>
<circle cx="94.7" cy="96" r=".27" fill="#f0f"/>
<circle cx="94.7" cy="96" r=".27" fill="none" stroke="#f0f" stroke-width=".14"/>
<circle cx="91.9" cy="112.5" r=".27" fill="#f0f"/>
<circle cx="91.9" cy="112.5" r=".27" fill="none" stroke="#f0f" stroke-width=".14"/>
<circle cx="94.7" cy="113.8" r=".27" fill="#f0f"/>
<circle cx="94.7" cy="113.8" r=".27" fill="none" stroke="#f0f" stroke-width=".14"/>
<circle cx="111.1" cy="124.8" r=".27" fill="#f0f"/>
<circle cx="111.1" cy="124.8" r=".27" fill="none" stroke="#f0f" stroke-width=".14"/>
<circle cx="94.7" cy="50.7" r=".27" fill="#f0f"/>
<circle cx="94.7" cy="50.7" r=".27" fill="none" stroke="#f0f" stroke-width=".14"/>
<circle cx="94.7" cy="53.5" r=".27" fill="#f0f"/>
<circle cx="94.7" cy="53.5" r=".27" fill="none" stroke="#f0f" stroke-width=".14"/>
<circle cx="94.7" cy="52.1" r=".27" fill="#f0f"/>
<circle cx="94.7" cy="52.1" r=".27" fill="none" stroke="#f0f" stroke-width=".14"/>
<circle cx="94.7" cy="54.9" r=".27" fill="#f0f"/>
<circle cx="94.7" cy="54.9" r=".27" fill="none" stroke="#f0f" stroke-width=".14"/>
<circle cx="94.7" cy="57.6" r=".27" fill="#f0f"/>
<circle cx="94.7" cy="57.6" r=".27" fill="none" stroke="#f0f" stroke-width=".14"/>
<circle cx="94.7" cy="56.2" r=".27" fill="#f0f"/>
<circle cx="94.7" cy="56.2" r=".27" fill="none" stroke="#f0f" stroke-width=".14"/>
<circle cx="94.7" cy="60.3" r=".27" fill="#f0f"/>
<circle cx="94.7" cy="60.3" r=".27" fill="none" stroke="#f0f" stroke-width=".14"/>
<circle cx="94.7" cy="59" r=".27" fill="#f0f"/>
<circle cx="94.7" cy="59" r=".27" fill="none" stroke="#f0f" stroke-width=".14"/>
<circle cx="94.7" cy="63.1" r=".27" fill="#f0f"/>
<circle cx="94.7" cy="63.1" r=".27" fill="none" stroke="#f0f" stroke-width=".14"/>
<circle cx="94.7" cy="61.7" r=".27" fill="#f0f"/>
<circle cx="94.7" cy="61.7" r=".27" fill="none" stroke="#f0f" stroke-width=".14"/>
<circle cx="94.7" cy="64.5" r=".27" fill="#f0f"/>
<circle cx="94.7" cy="64.5" r=".27" fill="none" stroke="#f0f" stroke-width=".14"/>
<circle cx="139.9" cy="17.8" r=".27" fill="#f0f"/>
<circle cx="139.9" cy="17.8" r=".27" fill="none" stroke="#f0f" stroke-width=".14"/>
<circle cx="142.7" cy="27.4" r=".27" fill="#f0f"/>
<circle cx="142.7" cy="27.4" r=".27" fill="none" stroke="#f0f" stroke-width=".14"/>
<g font-size="2.3">
<text x="220.9" y="194.1">BCM9WCDPLUS114_2</text>
<text x="220.9" y="201">C</text>
</g>
<g font-size="1.8">
<text x="220.9" y="182.2">Broadcom Corporation</text>
<text x="260.6" y="206">4</text>
<text x="264.8" y="206">of</text>
<text x="268.9" y="206">4</text>
</g>
<g font-size="1.4">
<text x="220.9" y="185">Level 15, 24 Campbell St</text>
<text x="220.9" y="186.4">Sydney, NSW, 2000</text>
<text x="220.9" y="187.8">AUSTRALIA</text>
<text x="194.8" y="205.6">Tuesday, July 02, 2013</text>
</g>
<g font-size="1.2">
<text x="138.6" y="12.1">3V3</text>
<text x="90.6" y="20.3">3V3</text>
<text x="124.9" y="27.2">MODULE</text>
<text x="132.7" y="29.9">5</text>
<text x="141.3" y="24.4">3V3</text>
<text x="98.5" y="34">9</text>
<text x="132.7" y="31.3">6</text>
<text x="132.7" y="34">28</text>
<text x="132.7" y="35.4">29</text>
<text x="97.9" y="39.5">10</text>
<text x="98.5" y="36.7">8</text>
<text x="132.7" y="40.9">13</text>
<text x="132.7" y="36.7">30</text>
<text x="132.7" y="38.1">31</text>
<text x="97.9" y="42.2">24</text>
<text x="97.9" y="43.6">25</text>
<text x="97.9" y="45">26</text>
<text x="97.9" y="46.3">27</text>
<text x="132.7" y="42.2">14</text>
<text x="132.7" y="46.3">15</text>
<text x="132.7" y="47.7">16</text>
<text x="132.7" y="43.6">33</text>
<text x="97.9" y="53.2">11</text>
<text x="98.5" y="49.1">1</text>
<text x="98.5" y="51.8">7</text>
<text x="98.5" y="50.5">4</text>
<text x="132.7" y="53.2">21</text>
<text x="132.7" y="51.8">22</text>
<text x="132.7" y="49.1">34</text>
<text x="97.9" y="54.6">12</text>
<text x="97.9" y="55.9">17</text>
<text x="97.9" y="57.3">18</text>
<text x="97.9" y="58.7">23</text>
<text x="132.7" y="58.7">2</text>
<text x="132.7" y="55.9">19</text>
<text x="132.7" y="54.6">20</text>
<text x="97.9" y="60">32</text>
<text x="97.9" y="61.4">35</text>
<text x="97.9" y="62.8">36</text>
<text x="97.9" y="64.2">37</text>
<text x="97.9" y="65.6">38</text>
<text x="132.7" y="62.8">39</text>
<text x="132.7" y="64.2">40</text>
<text x="132.7" y="60">3</text>
<text x="96.1" y="93">3V3</text>
<text x="109.8" y="98.5">3V3</text>
<text x="102.7" y="112.2">2</text>
<text x="102.7" y="113.6">6</text>
<text x="110.8" y="108.8" transform="rotate(-90 110.8 108.8)">8</text>
<text x="120.3" y="113.6">4</text>
<text x="120.3" y="112.2">3</text>
<text x="102.7" y="116.3">7</text>
<text x="120.3" y="114.9">5</text>
<text x="110.8" y="121" transform="rotate(-90 110.8 121)">1</text>
<text x="112.2" y="121.2" transform="rotate(-90 112.2 121.2)">H</text>
<text x="218.5" y="197.3">Size</text>
<text x="239.1" y="197.3">DWG NO</text>
<text x="269.3" y="197.3">Rev</text>
<text x="218.5" y="204.1">Scale</text>
<text x="252.8" y="204.1">Sheet</text>
</g>
<g font-size="1.2" fill="#000080">
<text x="144.1" y="16.2">C45</text>
<text x="144.1" y="17.6">0.1uF</text>
<text x="94.1" y="27.2">R160</text>
<text x="94.1" y="28.8">100K</text>
<text x="124.9" y="24.4">U25</text>
<text x="124.9" y="25.8">BM-GP-BR-65</text>
<text x="149.5" y="25.8">C44</text>
<text x="149.5" y="27.2">0.1uF</text>
<text x="78.2" y="34">R154</text>
<text x="87.8" y="34">0</text>
<text x="142.7" y="35.4">TP20</text>
<text x="142.7" y="34">TP19</text>
<text x="78.2" y="36.8">R155</text>
<text x="87.8" y="36.8">0</text>
<text x="142.7" y="40.9">TP23</text>
<text x="142.7" y="38.2">TP22</text>
<text x="142.7" y="36.8">TP21</text>
<text x="78.2" y="43.6">R151</text>
<text x="78.2" y="46.4">R153</text>
<text x="78.2" y="45">R152</text>
<text x="78.2" y="42.3">R150</text>
<text x="87.8" y="43.6">0</text>
<text x="87.8" y="46.4">0</text>
<text x="87.8" y="45">0</text>
<text x="87.8" y="42.3">0</text>
<text x="142.7" y="42.3">TP24</text>
<text x="142.7" y="46.4">TP26</text>
<text x="142.7" y="43.6">TP25</text>
<text x="142.7" y="47.8">TP27</text>
<text x="142.7" y="49.1">TP28</text>
<text x="142.7" y="51.9">TP29</text>
<text x="142.7" y="58.7">TP33</text>
<text x="142.7" y="54.6">TP31</text>
<text x="142.7" y="60.1">TP34</text>
<text x="91.7" y="100" transform="rotate(-90 91.7 100)">2.2K</text>
<text x="94.5" y="100" transform="rotate(-90 94.5 100)">2.2K</text>
<text x="97.2" y="100.3" transform="rotate(-90 97.2 100.3)">100K</text>
<text x="91.7" y="107.3" transform="rotate(-90 91.7 107.3)">R161</text>
<text x="94.5" y="107.3" transform="rotate(-90 94.5 107.3)">R162</text>
<text x="97.2" y="107.3" transform="rotate(-90 97.2 107.3)">R159</text>
<text x="115.2" y="102.6">C46</text>
<text x="115.2" y="104">0.1uF</text>
<text x="70" y="112.2">R156</text>
<text x="70" y="113.6">R157</text>
<text x="79.6" y="112.2">0</text>
<text x="79.6" y="113.6">0</text>
<text x="105.2" y="108.9">U26</text>
<text x="70" y="116.3">R158</text>
<text x="79.6" y="116.3">0</text>
<text x="116.6" y="120.5">MFI_Auth (DNI)</text>
</g>
<g font-size="1.2" fill="#f00">
<text x="49.3" y="34.7">BT_RST_N</text>
<text x="62" y="33.9">BT_RST_N</text>
<text x="47.9" y="40.2">BTCX_TXCONF</text>
<text x="49.3" y="37.5">BT_REG_EN</text>
<text x="60.8" y="39.4">BTCX_TXCONF</text>
<text x="62" y="36.7">BT_REG_EN</text>
<text x="47.1" y="44.5">BT_UART_TXD</text>
<text x="47.1" y="45.8">BT_UART_RTS</text>
<text x="47.9" y="43">BT_UART_RXD</text>
<text x="47.9" y="47.1">BT_UART_CTS</text>
<text x="62" y="42.1">BT_UART_RXD</text>
<text x="62" y="43.5">BT_UART_TXD</text>
<text x="62" y="44.9">BT_UART_RTS</text>
<text x="62" y="46.2">BT_UART_CTS</text>
<text x="145.7" y="53.1">BTCX_STATUS</text>
<text x="157.8" y="53.8">BTCX_STATUS</text>
<text x="145.7" y="55.9">BTCX_RF-ACTIVE</text>
<text x="157.8" y="56.5">BTCX_RF-ACTIVE</text>
<text x="47.4" y="112.9">AUTH_SDA</text>
<text x="59.3" y="112.1">AUTH_SDA</text>
<text x="59.3" y="113.5">AUTH_SCL</text>
<text x="46.5" y="114.3">AUTH_SCL</text>
<text x="46.5" y="117">AUTH_RST</text>
<text x="59.3" y="116.2">AUTH_RST</text>
</g>
<g font-size="1.2" fill="#004080">
<text x="100.9" y="34.9">RST_L</text>
<text x="124.3" y="34.9">SPIM_CS_L</text>
<text x="125.7" y="30.8">EXT3P3V</text>
<text x="125.7" y="32.1">EXT3P3V</text>
<text x="100.9" y="37.6">REG_EN</text>
<text x="100.9" y="40.3">COEX_IN</text>
<text x="121.4" y="39">SDA/SPIM_MOSI</text>
<text x="121.6" y="36.2">SCL/SPIM_MISO</text>
<text x="125" y="37.6">SPIM_CLK</text>
<text x="126.6" y="41.7">GPIO_0</text>
<text x="100.9" y="43.1">UART_RXD</text>
<text x="100.9" y="44.5">UART_TXD</text>
<text x="100.9" y="45.8">UART_RTS</text>
<text x="100.9" y="47.2">UART_CTS</text>
<text x="126.6" y="43.1">GPIO_1</text>
<text x="126.6" y="47.2">GPIO_5</text>
<text x="126.6" y="44.5">GPIO_3</text>
<text x="100.9" y="50">GND1</text>
<text x="100.9" y="52.7">GND7</text>
<text x="100.9" y="51.3">GND4</text>
<text x="126.4" y="52.7">PCM_IN</text>
<text x="126.6" y="48.6">GPIO_6</text>
<text x="126.6" y="50">GPIO_7</text>
<text x="100.9" y="54.1">GND11</text>
<text x="100.9" y="55.4">GND12</text>
<text x="100.9" y="56.8">GND17</text>
<text x="100.9" y="58.2">GND18</text>
<text x="100.9" y="59.6">GND23</text>
<text x="124.2" y="56.8">PCM_SYNC</text>
<text x="125" y="55.4">PCM_OUT</text>
<text x="125.2" y="59.6">HUSB_DP</text>
<text x="125.3" y="54.1">PCM_CLK</text>
<text x="100.9" y="60.9">GND32</text>
<text x="100.9" y="62.3">GND35</text>
<text x="100.9" y="63.7">GND36</text>
<text x="100.9" y="65">GND37</text>
<text x="125.2" y="60.9">HUSB_DN</text>
<text x="127.9" y="63.7">NC39</text>
<text x="127.9" y="65">NC40</text>
<text x="100.9" y="66.4">GND38</text>
<text x="105" y="113.1">SDA</text>
<text x="111.7" y="113.1" transform="rotate(-90 111.7 113.1)">VCC</text>
<text x="116.2" y="113.1">NC3</text>
<text x="105" y="114.4">SCL</text>
<text x="105" y="117.2">RST</text>
<text x="111.7" y="118.7" transform="rotate(-90 111.7 118.7)">GND</text>
<text x="113.1" y="118.7" transform="rotate(-90 113.1 118.7)">GND</text>
<text x="116.2" y="115.8">NC5</text>
<text x="116.2" y="114.4">NC4</text>
</g>
<g font-size="1">
<text x="28.8" y="1">5</text>
<text x="83.7" y="1">4</text>
<text x="138.6" y="1">3</text>
<text x="193.4" y="1">2</text>
<text x="248.3" y="1">1</text>
<text x=".4" y="28">D</text>
<text x="276.1" y="28">D</text>
<text x=".4" y="79.4">C</text>
<text x="276.1" y="79.4">C</text>
<text x=".4" y="130.9">B</text>
<text x="276.1" y="130.9">B</text>
<text x=".4" y="182.3">A</text>
<text x="276.1" y="182.3">A</text>
<text x="28.8" y="208.2">5</text>
<text x="83.7" y="208.2">4</text>
<text x="138.6" y="208.2">3</text>
<text x="193.4" y="208.2">2</text>
<text x="248.3" y="208.2">1</text>
</g>
</svg>
